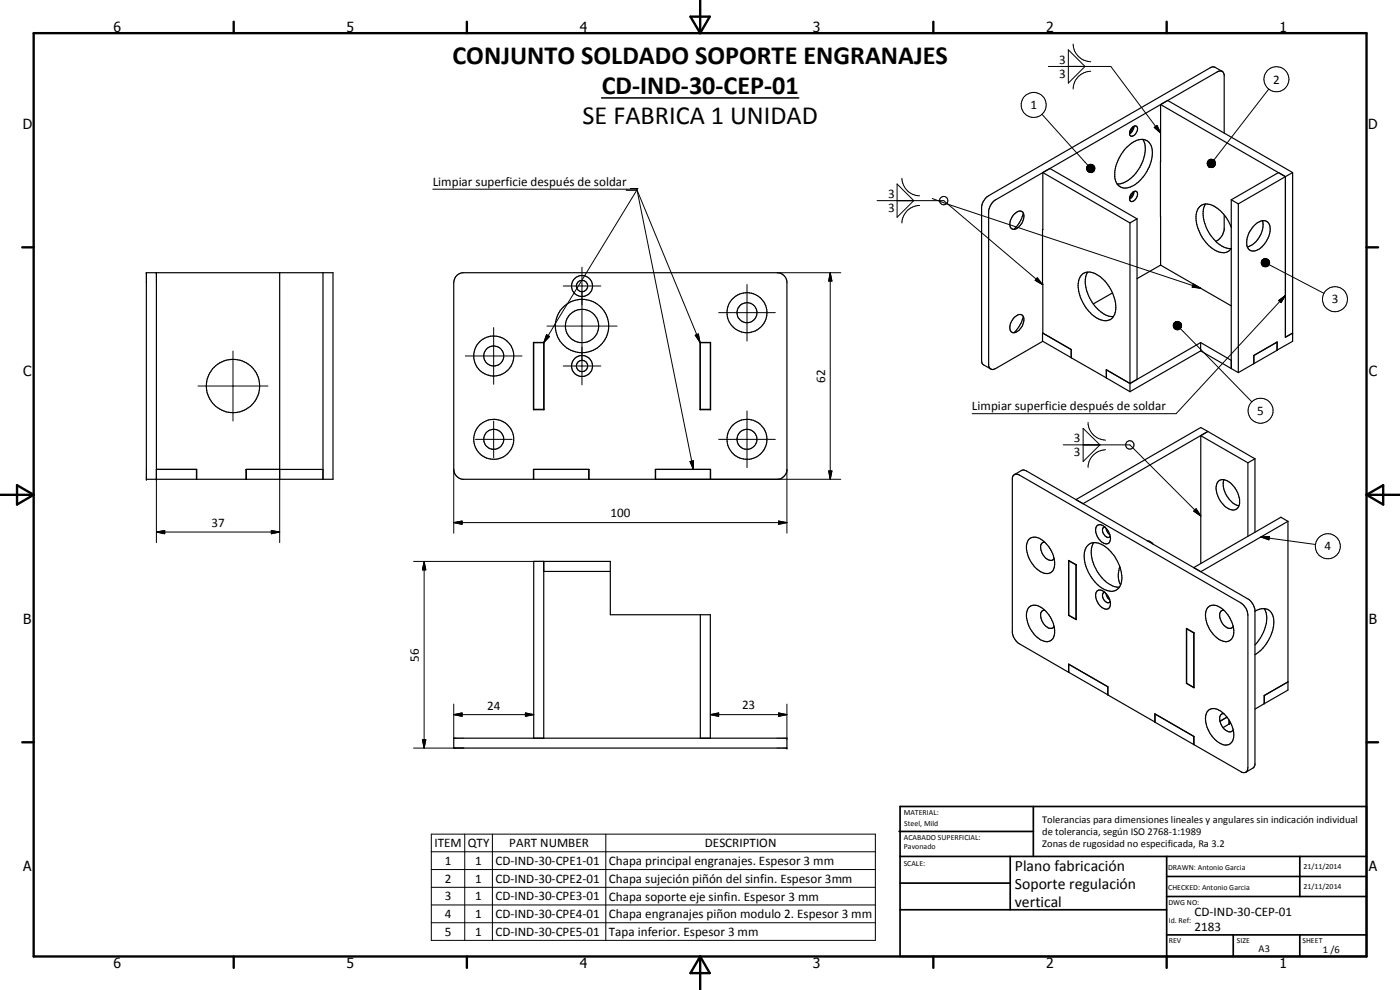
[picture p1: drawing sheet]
<svg xmlns="http://www.w3.org/2000/svg" width="420mm" height="297mm" viewBox="0 0 420 297" stroke-linecap="round" stroke-linejoin="round" font-family="sans-serif">
<g fill="none" stroke="#000" stroke-width=".35">
<path d="M339.7 38.4l.4-.4a.78 .78 0 0 1 .9-.2 .78 .78 0 0 1 .4 .9 1.94 1.94 0 0 1-2.1 2.1 1.77 1.77 0 0 1 .4-2.4zM340.1 38l-1.1 1.9M340.3 37.9l-.5 1.5-.8 .7M348.3 31.4v48.1M348.3 31.4l2.1-1.3 37.5 21.7M348.3 31.4l37.5 21.6M366.8 21.4l-2.4-1.3-1 .1-66.7 38.5a5.1 5.1 0 0 0-2.1 3.4v46.3l.4 .9 2.3 1.4M366.8 21.4h-1.2l-66.8 38.5a4.7 4.7 0 0 0-2.1 3.4v46.3l.6 1.1M366.8 21.4l.6 1.1v17.4M313 51.8l-.1 17.1M313 51.8l2.1-1.3 26.1 15.2M313 51.8l26.1 15.1"/>
<path d="M337.8 44.6a6.2 6.2 0 0 1 6-2.6 3.7 3.7 0 0 1 2.1 3.8 11.6 11.6 0 0 1-7.2 10.5 3.2 3.2 0 0 1-4.2-3.3 12.7 12.7 0 0 1 3.3-8.4zM339.5 58.2l.6-.6a.77 .77 0 0 1 1.2 .2 2.02 2.02 0 0 1-2 2.6 1.74 1.74 0 0 1 .2-2.2zM340.1 57.6l-1.1 1.9M340.3 57.5a2.74 2.74 0 0 1-1.3 2.2M343 41.8a8.2 8.2 0 0 1-.6 7.8 9.9 9.9 0 0 1-6.7 5.6h-.4M348.3 48.4v.1M369.5 59.9v50.7M369.5 59.9l2.1 1.3M385.8 53v48.2l2.1-1.3M385.8 53l-2.1-1.2-14.2 8.1M385.8 53l-14.2 8.2M387.9 51.8v50.6l-4.7 2.7v-2.4"/>
<path d="M387.9 51.8l-2.1 1.2M304.2 64.4a1.91 1.91 0 0 1 2.7-.8 3.7 3.7 0 0 1-2.9 5.2 1.95 1.95 0 0 1-.6-3zM307.1 63.9a9.8 9.8 0 0 1-2.8 4.9M312.9 68.9l.1 16.4M313 68.8l-.1 .1M339.1 66.9v50.6M341.2 65.7v48.1M341.2 65.7l-2.1 1.2M348.3 64.9h.1M348.3 64.8h.1M348.3 79.5l-7.1 4.1M348.3 79.5l21.2 12.3"/>
<path d="M361.8 61.2a8 8 0 0 0 .6 7.8 9.3 9.3 0 0 0 6.7 5.6l.4-.1a3.3 3.3 0 0 1-4.8 .6 11.7 11.7 0 0 1-5.5-11.6 3.2 3.2 0 0 1 5.1-1.7 12.2 12.2 0 0 1 5.2 6.4M367.4 64.5v4.3a4.7 4.7 0 0 1-2.5 3.6M371.6 61.2v50.6M376.4 67.6a2.92 2.92 0 0 1 4.2-.8 5.3 5.3 0 0 1-.8 6 4.4 4.4 0 0 1-4.4 2.4l-.5-.3a4.8 4.8 0 0 1 .2-5.5zM378.9 66.2a7.1 7.1 0 0 1-4.6 7.9M43.9 81.8h56v62h-56zM46.9 81.8v62M83.9 81.8v62M96.9 81.8v62M304.5 95.1a1.56 1.56 0 0 1 2.5-.2 3.8 3.8 0 0 1-3 4.9 1.89 1.89 0 0 1-.8-2.6zM307.1 95a9.9 9.9 0 0 1-2.8 4.8M312.9 85.2l.1 14.7"/>
<path d="M313 99.9l-.1 2.5-14.1 8.2-.8 .3-.7-.2M313 99.9l8.5 5v2.5l10.5 6M326.4 81.7a8.1 8.1 0 0 0 .6 7.7l1.1 1.8M326.4 81.7a3.4 3.4 0 0 0-2.9 3.9 11.9 11.9 0 0 0 6.7 10.3 3.2 3.2 0 0 0 4.6-3.1v-1.8l-.9-3.1M326.4 81.7a8.4 8.4 0 0 1 6.8 4.9l.7 1.3M328.1 91.2a7.9 7.9 0 0 0 6.1 3.8M333.9 87.9l-5.8 3.3M160.1 102.7h3.2v20.2h-3.2zM160.2 102.8h3M160.2 102.7v20.2M163.2 102.7v20.2M210.1 102.7h3.2v20.2h-3.2z"/>
<path d="M210.2 102.8h3M210.2 102.7v20.2M213.2 102.7v20.2M312.9 102.4l8.6 4.8M332 113.4v-2.5l7.1 4.2M332.1 113.3l-.1 .1M339.1 115.1l-7-4.1v2.4l7 4.1M360.3 102.8v2.5M360.3 105.3l11.3 6.5M360.3 102.8l-21.2 12.3M360.3 102.8l9.2 5.3M360.3 105.3l-21.2 12.2"/>
<path d="M376.2 109.1v-2.4l7.1-4.1v2.5l-11.7 6.7M376.3 106.6v2.5M160.2 122.8h3M210.2 122.8h3M360.4 130.7v38.4M360.4 130.7l14.1 8.2M362.5 129.5l-37.5 21.6M362.5 129.5l-2.1-1.2-37.5 21.6M362.5 129.5l-2.1 1.2M362.5 129.5l14.1 8.2M374.5 138.9v22M376.6 137.7v22"/>
<path d="M376.6 137.7l-2.1 1.2M46.9 140.8h12.1v3M59 140.8v3M73.9 140.8v3M96.9 140.8h-23.1v3M160.2 140.8v3h53v-3M176.7 140.8v3M176.8 143.8v-3h-16.7v3h-21.3a3.1 3.1 0 0 1-2.6-3v-56a3 3 0 0 1 2.6-3h94.8a3.1 3.1 0 0 1 2.6 2.6v56.8a3.2 3.2 0 0 1-2.6 2.6h-20.3v-3h-16.6v3M196.8 140.8v3M304.4 142.4l-.3 .3-.3 .8v46.3a5.2 5.2 0 0 0 2.1 3.4l26.5 15.2M304.4 142.4l1-.1 .5 .2 66.7 38.6a4.4 4.4 0 0 1 1.9 3.5v45.7l-.2 .8-.4 .6M304.4 142.4l2.6-1.4 1 .3 66.5 38.4a4.7 4.7 0 0 1 2.1 3.3v46.4l-.4 .9-2.3 1.4"/>
<path d="M329.1 157.9a2.12 2.12 0 0 1 3.2 1 3.1 3.1 0 0 1 .3 4.2 3.2 3.2 0 0 1-3.5-2.6l-.3-1.5zM331.6 158.2a1.24 1.24 0 0 0-.3 2.1 1.09 1.09 0 0 0 1.9 .6M331.9 158.5l.5 1.3 .7 .6M365.7 144.4a3 3 0 0 1 4.2 1.1 6.5 6.5 0 0 1 1.7 6.7 2.33 2.33 0 0 1-3.6 0 7.3 7.3 0 0 1-2.8-7zM367.3 143.9a6.9 6.9 0 0 0 4.5 7.9M386.5 156.4l-2.1-1.2-26.1 15.1M386.5 156.4v50.7l-7 4M386.5 156.4l-26.1 15.1M163.2 168.4v53.1M163.2 171.4h20M308.8 161.8a3.1 3.1 0 0 1 4.4 .6 8.3 8.3 0 0 1 2.9 8.6 2.72 2.72 0 0 1-4.1 .3 8.9 8.9 0 0 1-3.9-8.1zM313.5 162.7a1.54 1.54 0 0 0-1 2.4 3.3 3.3 0 0 0 3.3 3l.5-.6"/>
<path d="M320.7 168.3l2.2 1.2M320.7 168.3v16.3M320.8 168.2l-.1 .1M322.9 169.5h.1M322.9 169.5v16.3M323 169.5l-2.3-1.4v16.6M323 169.5v16.4l-2.3-1.2M326.7 163.4a4 4 0 0 1 4.8 .5 12 12 0 0 1 5 11 3.2 3.2 0 0 1-5 2 12.1 12.1 0 0 1-6.1-11.2l.5-1.3zM328.2 162.8a8.8 8.8 0 0 0 1.3 9 8.1 8.1 0 0 0 6.4 4.3M329.1 177.5a1.97 1.97 0 0 1 3 .7 3.2 3.2 0 0 1 .5 4.5 3.2 3.2 0 0 1-3.5-2.6l-.3-1.5zM331.6 177.8a1.12 1.12 0 0 0-.5 1.9 1.49 1.49 0 0 0 2 .9l.1-.1M331.9 178.1l.5 1.3 .7 .6"/>
<path d="M336.1 170a6.6 6.6 0 0 0 .2 5.5M344.2 162.2l1.1 .4 .8 .7M210.2 184.4v37.1M308.8 182.2a3.3 3.3 0 0 1 4.4 .6 8.3 8.3 0 0 1 2.9 8.6 2.68 2.68 0 0 1-4.1 .4 8.6 8.6 0 0 1-3.7-8.5zM313.5 183.1a1.44 1.44 0 0 0-1.1 2.1 3.6 3.6 0 0 0 3.2 3.3l.7-.5M320.7 184.6v.1M320.7 184.6l2.2 1.2M320.7 199.3v2.4M322.9 185.8h.1M356.1 188.7l2.2 1.2M356.1 188.7v16.3M356.2 188.6l-.1 .1"/>
<path d="M358.3 189.9v16.3M358.3 189.9l-2.2-1.3v16.4M358.3 189.9v16.5l-2.2-1.4M358.3 189.9h.1M362.5 182.2a2.76 2.76 0 0 1 3.6 0 8.6 8.6 0 0 1 3.9 8.8 2.48 2.48 0 0 1-3.9 1 8.8 8.8 0 0 1-4.1-8.7zM367.3 183.1a1.57 1.57 0 0 0-1.1 2.4 3.3 3.3 0 0 0 3.4 3l.5-.5M376.6 183.4a3.5 3.5 0 0 1 4-.4 3.5 3.5 0 0 1 1.7 3.6 12.5 12.5 0 0 1-5.7 9.8M379.4 182.6a8.7 8.7 0 0 1-1.1 8.8l-1.7 2.1M320.7 201.7v-2.4l11.8 6.8v2.4l14.2 8.2v-2.5l11.6 6.8v2.4l14.3 8.3h1.3M332.4 208.4h.1M332.4 206v2.4M346.6 214.2l11.7 6.7v2.5l-11.7-6.7z"/>
<path d="M356.1 205h.1M356.1 205l2.2 1.2M358.3 206.2h.1M362.5 213.3a3.1 3.1 0 0 1 4.5 .6 8.1 8.1 0 0 1 2.9 8.5 2.72 2.72 0 0 1-4.2 .4 9.2 9.2 0 0 1-3.8-8.1zM367.3 214.1a1.57 1.57 0 0 0-1.1 2.5 3.3 3.3 0 0 0 3.4 2.9l.5-.6M368.2 215.2l-2.1 1.2M368.8 217.2h.1M368.8 216.1v1.2l-1.7 1M368.9 216.2v1M369.3 217l-.4 .2M379.4 211.1h.1M379.5 208.7v2.4"/>
<path d="M386.5 204.6l-7.1 4.1v2.5l-2.8 1.6M136.2 221.5h100v3h-100zM160.2 221.5v-53.1h23v16h30v37.1M358.3 223.3v.1"/>
<circle cx="174.7" cy="97.8" r="8"/>
<circle cx="174.7" cy="85.8" r="3.1"/>
<circle cx="174.7" cy="85.8" r="1.7"/>
<circle cx="174.7" cy="97.8" r="5"/>
<circle cx="224.2" cy="93.8" r="3"/>
<circle cx="224.2" cy="93.8" r="6"/>
<circle cx="69.9" cy="115.8" r="8"/>
<circle cx="148.2" cy="106.8" r="6"/>
<circle cx="148.2" cy="106.8" r="3"/>
<circle cx="174.7" cy="109.8" r="1.7"/>
<circle cx="174.7" cy="109.8" r="3.1"/>
<circle cx="148.2" cy="131.8" r="3"/>
<circle cx="148.2" cy="131.8" r="6"/>
<circle cx="224.2" cy="131.8" r="3"/>
<circle cx="224.2" cy="131.8" r="6"/>
</g>
<g fill="#000">
<circle cx="43.9" cy="81.8" r=".18"/>
<circle cx="46.9" cy="81.8" r=".18"/>
<circle cx="43.9" cy="143.8" r=".18"/>
<circle cx="46.9" cy="143.8" r=".18"/>
<circle cx="236.2" cy="224.5" r=".18"/>
<circle cx="236.2" cy="221.5" r=".18"/>
</g>
<g fill="none" stroke="#000" stroke-width=".71">
<path d="M10.1 9.9h400v277.1h-400zM70.1 6.5v3.4M140.1 6.5v3.4M207.2 5h5.8l-2.9 4.9zM210.1 0v9.9M280.1 6.5v3.4M350.1 6.5v3.4M6.7 74.2h3.4M410.1 74.2h3.5M.1 148.5h10M5.1 145.6l5 2.9-5 2.9zM410.1 148.5h10"/>
<path d="M410.1 148.5l5-2.9v5.8zM6.7 222.7h3.4M410.1 222.7h3.5M70.1 287v3.4M140.1 287v3.4M210.1 287v10M210.1 287l2.9 5h-5.8zM280.1 287v3.4M350.1 287v3.4"/>
</g>
<g fill="none" stroke="#000" stroke-width=".51">
<path d="M269.8 249.5h40.3M270.1 242h140v45h-140zM270.1 257h140M303.2 257v16M310.1 242v15M350.1 257v30M390.1 257v12M270.1 265h33.1M270.1 273h80M350.1 269h60M350.1 263h60M350.1 280.5h60"/>
<path d="M370.1 280.5v6.5M390.1 280.5v6.5"/>
</g>
<g fill="none" stroke="#000" stroke-width=".3">
<path d="M314.6 19.9h18.8l14.9 20M320.6 14.9l5 5-5 5zM322.1 13.2a5.5 5.5 0 0 0 5.3 5.3M312.7 34.3l13.8 15.3M327.4 21.4a5.4 5.4 0 0 0-5.3 5.3M346.4 38.2l.8-.6 1.1 2.3zM380.8 26.7l-16.5 21.3M129.9 56.8h61.2l19 45.9M187.9 57.1h3.3l16.9 83.7M189.2 56.6h2.2l-16.6 27.2M269.2 55.2l5 5-5 5zM270.7 53.5a5.5 5.5 0 0 0 5.3 5.3"/>
<path d="M279.8 59.6l80.5 26.9M326.1 50.4l2.1 1-2.1-.7zM326.1 50.7l2.1 .7-2-.4zM326.1 50.2l2.1 1.2-2.1-1zM326.2 51l2 .4-1.9-.2zM326.2 49.9l2 1.5-2.1-1.2zM326.3 51.2l1.9 .2h-1.8zM326.4 49.7l.2-.2 1.6 1.9zM326.4 49.7l1.8 1.7-2-1.5zM326.4 51.4h1.8zM326.6 49.5l.2-.1 1.4 2zM326.7 51.6l1.5-.2z"/>
<path d="M326.8 49.4l.3-.1 1.1 2.1zM326.9 51.7l1.3-.3zM327.1 49.3h.3l.8 2.1zM327.1 51.8l1.1-.4zM327.4 49.3h.2l.6 2.1zM327.4 51.8l.8-.4zM327.6 49.3l.3 .1 .3 2zM327.7 51.7l.5-.3zM327.9 49.4l.2 .1 .1 1.9zM327.9 51.6l.3-.2zM328 49.4v2M328.1 49.5l.2 .2-.1 1.7z"/>
<path d="M328.3 49.7l.2 .3-.3 1.4zM328.5 51l-.3 .4zM328.5 50l-.3 1.4zM328.5 50.8l-.3 .6zM328.5 50.2l-.3 1.2zM328.6 50.5l-.4 .9zM362.3 49.1l.5 .9zM362.3 48.8l.5 1.2zM362.4 49.3l.4 .7zM362.4 48.6l.4 1.4zM362.4 49.6l.4 .4zM362.5 48.3l.3 1.7-.4-1.4z"/>
<path d="M362.6 49.8l.2 .2zM362.7 48.1l.2-.2-.1 2.1zM362.7 48.1l.1 1.9-.3-1.7zM362.8 50l.5 .2zM362.8 50l.7 .3zM362.8 50l1 .2zM362.8 50l1.3 .2zM362.8 50h1.5zM362.8 50l1.7-.2-.2 .2zM362.8 50l1.8-.4-.1 .2zM362.8 50l2-.6-.2 .2zM362.8 50l2-.9v.3z"/>
<path d="M362.8 50l2-1.2v.3zM362.8 50l1.9-1.4 .1 .2zM362.8 50l1.8-1.7 .1 .3zM362.8 47.9v2.1M362.9 47.9l.3-.1-.4 2.2zM363.2 47.8h.2l-.6 2.2zM363.4 47.8h.3l-.9 2.2zM363.7 47.8h.3l-1.2 2.2zM364 47.8l.2 .1-1.4 2.1zM364.2 47.9l.2 .2-1.6 1.9zM364.4 48.1l.2 .2-1.8 1.7zM263.2 60.2h20l29.7 25.2"/>
<path d="M276 61.6a5.4 5.4 0 0 0-5.3 5.3M378.7 78.2l-.2 .6zM378.7 78.2l-.2 .8zM378.7 78.2l-.1 1.1zM378.7 78.2v1.3zM378.7 78.2l.2 1.6zM378.7 78.2l.4 1.7-.2-.1zM378.7 78.2l.7 1.8-.3-.1zM378.7 78.2l.9 1.9-.2-.1zM378.7 78.2l1.2 1.9h-.3zM378.7 78.2l1.5 1.8-.3 .1zM378.7 78.2l1.7 1.7-.2 .1z"/>
<path d="M378.7 78.2l1.9 1.6-.2 .1zM378.7 78.2l2.1 1.3-.2 .3zM378.7 78.2l2.2 1.1-.1 .2zM378.7 78.2l2.3 .8-.1 .3zM378.7 78.2l2.3 .5v.3zM378.7 78.2l2.3 .3v.2zM378.7 78.2h2.2l.1 .3zM378.7 78.2l2-.2 .2 .2zM378.7 78.2l1.8-.3 .2 .1zM378.7 78.2l1.6-.5 .2 .2zM378.7 78.2l1.4-.6 .2 .1zM378.7 78.2l1.4-.6z"/>
<path d="M378.7 78.2l1.1-.6zM378.7 78.2l.8-.6zM378.7 78.4h2.3M378.7 78.1h2.2M378.8 78l.2-.1-.3 .3zM378.8 78l-.1 .2zM379 77.9l.3-.2-.6 .5zM380.9 79.4l16.4 8.6M148.2 98.3v17M164.2 97.8h21M166.2 97.9l-3 4.9M169 85.8h11.3"/>
<path d="M173.5 85.9l-7.2 11.8M174.6 84.2l-1 1.5M174.7 80.2v35.3M215.7 93.8h17M224.2 85.3v17M233.2 81.8h19.1M249.2 81.8l.5 2.5h-1zM249.2 81.8v62M311.3 83.4l1.6 2-2.2-1.3zM352.5 96.8l-.3 .5zM352.5 96.8l-.4 .7zM352.5 96.8l-.4 1z"/>
<path d="M352.5 96.8l-.3 1.2zM352.5 96.8l-.3 1.5zM352.5 96.8l-.1 1.8-.2-.3zM352.5 96.8l.1 1.9-.2-.1zM352.5 96.8l.3 2-.2-.1zM352.5 96.8l.6 2.1-.3-.1zM352.5 96.8l.9 2.2-.3-.1zM352.5 96.8l1.1 2.1-.2 .1zM352.5 96.8l1.4 2-.3 .1zM352.5 96.8l1.6 1.9-.2 .1zM352.5 96.8l1.8 1.7-.2 .2zM352.5 96.8l2 1.5-.2 .2z"/>
<path d="M352.5 96.8l2.1 1.2-.1 .3zM352.5 96.8l2.1 .9v.3zM352.5 96.8l2.1 .7v.2zM352.5 96.8l2 .4 .1 .3zM352.5 96.8l1.9 .2 .1 .2zM352.5 96.8h1.7l.2 .2zM352.5 96.8h1.7zM352.5 96.8l1.2-.3 .3 .1zM352.5 96.8l1.2-.3zM352.5 96.8l1-.4zM352.5 96.8l.7-.3zM352.5 96.8l.5-.3z"/>
<path d="M352.5 96.8l.2-.2zM354.2 98.6l21.5 22M358.1 85.2l2.2 1.3-2.5-.4zM383.7 90.2l2.1-1.6-1.3 2.2zM385.8 88.6l-32.8 35.5h-61.3M59.4 115.8h21M69.9 105.3v21M139.6 106.8h17.1M164 100.4l.9 .6-1.7 1.8zM169 109.8h11.3M208.6 100.6l1-.4 .5 2.5zM142.7 131.8h11"/>
<path d="M148.2 126.3v11M207.1 138.5l1-.2v2.5zM215.7 131.8h17M224.2 123.3v17M319.1 133.5h20l21.3 21.3M325.1 128.5l5 5-5 5zM326.5 126.7a5.4 5.4 0 0 0 5.3 5.4M331.8 134.9a5.5 5.5 0 0 0-5.3 5.4M46.9 159.6l2.5-.4v.9zM46.9 159.6h37M46.9 140.8v22M81.4 159.2l2.5 .4-2.5 .5z"/>
<path d="M83.9 140.8v22M136.2 156.8l2.5-.5v1zM136.2 156.8h100M136.2 140.8v19.2M196.8 143.8h55.5M233.7 156.3l2.5 .5-2.5 .5zM236.2 140.8v19.2M248.7 141.3h1l-.5 2.5zM358.3 153.4l.7-.7 1.4 2.1zM359 152.7l1.4 2.1-2.1-1.4zM124.1 168.4h39.1M127.3 168.4l.5 2.6h-1z"/>
<path d="M127.3 168.4v56.1M378.4 161.1l2.5-.1-.1 1zM378.4 161.1l16.4 2.3M136.2 214.4l2.5-.5v1zM136.2 211.2v10.3M136.2 214.4h24M157.7 213.9l2.5 .5-2.5 .5zM213.2 214.4l2.5-.5v1zM213.2 214.4h23M233.7 213.9l2.5 .5-2.5 .5zM236.2 211.2v10.3M124.1 224.5h15.1"/>
<path d="M126.8 222h1l-.5 2.5zM129.4 250.3h133.3v31.9h-133.3zM129.4 255.6h133.3M139.5 250.3v31.9M147.8 250.3v31.9M181.8 250.3v31.9M129.4 260.9h133.3M129.4 266.2h133.3M129.4 271.5h133.3M129.4 276.9h133.3"/>
<circle cx="310.2" cy="31.5" r="3.7"/>
<circle cx="383.1" cy="23.8" r="3.8"/>
<circle cx="283.2" cy="60.2" r="1.25"/>
<circle cx="400.6" cy="89.8" r="3.7"/>
<circle cx="339.1" cy="133.5" r="1.26"/>
<circle cx="378.3" cy="123.2" r="3.7"/>
<circle cx="398.5" cy="163.9" r="3.8"/>
</g>
<path d="M180.5 29.4h59.2" fill="none" stroke="#000" stroke-width=".46"/>
<g fill="#000">
<path d="M346.4 38.2l.8-.6 1.1 2.3zM328.5 51l-.3 .4zM328.5 50.8l-.3 .6zM328.6 50.5l-.4 .9zM328.5 50.2l-.3 1.2zM328.5 50l-.3 1.4zM328.3 49.7l.2 .3-.3 1.4zM328.1 49.5l.2 .2-.1 1.7zM327.6 49.3l.3 .1 .3 2zM327.4 49.3h.2l.6 2.1zM327.1 49.3h.3l.8 2.1zM326.8 49.4l.3-.1 1.1 2.1z"/>
<path d="M326.6 49.5l.2-.1 1.4 2zM326.4 49.7l.2-.2 1.6 1.9zM326.4 49.7l1.8 1.7-2-1.5zM326.2 49.9l2 1.5-2.1-1.2zM326.1 50.2l2.1 1.2-2.1-1zM326.1 50.4l2.1 1-2.1-.7zM326.1 50.7l2.1 .7-2-.4zM326.2 51l2 .4-1.9-.2zM326.3 51.2l1.9 .2h-1.8zM326.4 51.4h1.8zM326.7 51.6l1.5-.2zM326.9 51.7l1.3-.3z"/>
<path d="M327.1 51.8l1.1-.4zM327.4 51.8l.8-.4zM327.7 51.7l.5-.3zM327.9 51.6l.3-.2zM362.8 50l.5 .2zM362.8 50l.7 .3zM362.8 50l1 .2zM362.8 50l1.3 .2zM362.8 50h1.5zM362.8 50l1.7-.2-.2 .2zM362.8 50l1.8-.4-.1 .2zM362.8 50l2-.6-.2 .2z"/>
<path d="M362.8 50l2-.9v.3zM362.8 50l2-1.2v.3zM362.8 50l1.9-1.4 .1 .2zM362.8 50l1.8-1.7 .1 .3zM364.4 48.1l.2 .2-1.8 1.7zM364.2 47.9l.2 .2-1.6 1.9zM364 47.8l.2 .1-1.4 2.1zM363.7 47.8h.3l-1.2 2.2zM363.4 47.8h.3l-.9 2.2zM363.2 47.8h.2l-.6 2.2zM362.7 48.1l.1 1.9-.3-1.7zM362.5 48.3l.3 1.7-.4-1.4z"/>
<path d="M362.4 48.6l.4 1.4zM362.3 48.8l.5 1.2zM362.3 49.1l.5 .9zM362.4 49.3l.4 .7zM362.4 49.6l.4 .4zM362.6 49.8l.2 .2zM378.7 78.2l-.2 .6zM378.7 78.2l-.2 .8zM378.7 78.2l-.1 1.1zM378.7 78.2v1.3zM378.7 78.2l.2 1.6zM378.7 78.2l.4 1.7-.2-.1z"/>
<path d="M378.7 78.2l.7 1.8-.3-.1zM378.7 78.2l.9 1.9-.2-.1zM378.7 78.2l1.2 1.9h-.3zM378.7 78.2l1.5 1.8-.3 .1zM378.7 78.2l1.7 1.7-.2 .1zM378.7 78.2l1.9 1.6-.2 .1zM378.7 78.2l2.1 1.3-.2 .3zM378.7 78.2l2.2 1.1-.1 .2zM378.7 78.2l2.3 .8-.1 .3zM378.7 78.2l2.3 .5v.3zM378.7 78.2l2.3 .3v.2zM378.7 78.2l1.6-.5 .2 .2z"/>
<path d="M378.7 78.2l1.4-.6 .2 .1zM378.7 78.2l1.4-.6zM378.7 78.2l1.1-.6zM378.7 78.2l.8-.6zM379 77.9l.3-.2-.6 .5zM378.8 78l.2-.1-.3 .3zM378.8 78l-.1 .2zM249.2 81.8l.5 2.5h-1zM311.3 83.4l1.6 2-2.2-1.3zM352.5 96.8l-.3 .5zM352.5 96.8l-.4 .7zM352.5 96.8l-.4 1z"/>
<path d="M352.5 96.8l-.3 1.2zM352.5 96.8l-.3 1.5zM352.5 96.8l-.1 1.8-.2-.3zM352.5 96.8l.1 1.9-.2-.1zM352.5 96.8l.6 2.1-.3-.1zM352.5 96.8l.9 2.2-.3-.1zM352.5 96.8l1.1 2.1-.2 .1zM352.5 96.8l1.4 2-.3 .1zM352.5 96.8l1.6 1.9-.2 .1zM352.5 96.8l1.8 1.7-.2 .2zM352.5 96.8l2 1.5-.2 .2zM352.5 96.8l2.1 1.2-.1 .3z"/>
<path d="M352.5 96.8l2.1 .9v.3zM352.5 96.8l2.1 .7v.2zM352.5 96.8l2 .4 .1 .3zM352.5 96.8h1.7l.2 .2zM352.5 96.8h1.7zM352.5 96.8l1.2-.3 .3 .1zM352.5 96.8l1.2-.3zM352.5 96.8l1-.4zM352.5 96.8l.7-.3zM352.5 96.8l.5-.3zM352.5 96.8l.2-.2zM358.1 85.2l2.2 1.3-2.5-.4z"/>
<path d="M383.7 90.2l2.1-1.6-1.3 2.2zM164 100.4l.9 .6-1.7 1.8zM208.6 100.6l1-.4 .5 2.5zM207.1 138.5l1-.2v2.5zM46.9 159.6l2.5-.4v.9zM136.2 156.8l2.5-.5v1zM233.7 156.3l2.5 .5-2.5 .5zM248.7 141.3h1l-.5 2.5zM359 152.7l1.4 2.1-2.1-1.4zM81.4 159.2l2.5 .4-2.5 .5zM127.3 168.4l.5 2.6h-1zM378.4 161.1l2.5-.1-.1 1z"/>
<path d="M136.2 214.4l2.5-.5v1zM157.7 213.9l2.5 .5-2.5 .5zM213.2 214.4l2.5-.5v1zM233.7 213.9l2.5 .5-2.5 .5zM126.8 222h1l-.5 2.5z"/>
</g>
<path d="M363 47.8v2.2M378.7 78h2M352.5 97h2" fill="none" stroke="#000" stroke-width=".38"/>
<path d="M352.7 96.8v2" fill="none" stroke="#000" stroke-width=".34"/>
<g font-size="7.9">
<text x="135.8" y="19.3">CONJUNTO SOLDADO SOPORTE ENGRANAJES</text>
<text x="180.6" y="28.3">CD-IND-30-CEP-01</text>
<text x="174.8" y="37.3">SE FABRICA 1 UNIDAD</text>
</g>
<g font-size="4.7">
<text x="304.6" y="261.2">Plano fabricación</text>
<text x="304.6" y="266.6">Soporte regulación</text>
<text x="304.6" y="272">vertical</text>
</g>
<g font-size="4.2">
<text x="34" y="9.6">6</text>
<text x="104" y="9.6">5</text>
<text x="174" y="9.6">4</text>
<text x="244" y="9.6">3</text>
<text x="314" y="9.6">2</text>
<text x="384" y="9.6">1</text>
<text x="6.8" y="38.7">D</text>
<text x="410.6" y="38.7">D</text>
<text x="7" y="112.9">C</text>
<text x="410.8" y="112.9">C</text>
<text x="7" y="187.1">B</text>
<text x="410.8" y="187.1">B</text>
<text x="7" y="261.4">A</text>
<text x="410.8" y="261.4">A</text>
<text x="34" y="290.4">6</text>
<text x="104" y="290.4">5</text>
<text x="174" y="290.4">4</text>
<text x="244" y="290.4">3</text>
<text x="314" y="290.4">2</text>
<text x="384" y="290.4">1</text>
</g>
<g font-size="3.9">
<text x="317.9" y="19.2">3</text>
<text x="317.9" y="23.3">3</text>
<text x="382.1" y="25.1">2</text>
<text x="309.2" y="32.8">1</text>
<text x="129.9" y="55.7">Limpiar superficie después de soldar</text>
<text x="266.5" y="59.4">3</text>
<text x="266.5" y="63.5">3</text>
<text x="399.7" y="91.1">3</text>
<text x="247.6" y="114.9" transform="rotate(-90 247.6 114.9)">62</text>
<text x="291.7" y="123.1">Limpiar superficie después de soldar</text>
<text x="377.3" y="124.5">5</text>
<text x="322.3" y="132.8">3</text>
<text x="322.3" y="136.8">3</text>
<text x="183.2" y="155.2">100</text>
<text x="63.5" y="158.1">37</text>
<text x="397.5" y="165.1">4</text>
<text x="125.7" y="198.5" transform="rotate(-90 125.7 198.5)">56</text>
<text x="146.2" y="212.9">24</text>
<text x="222.7" y="212.9">23</text>
<text x="130.4" y="254.2">ITEM</text>
<text x="140.4" y="254.2">QTY</text>
<text x="152.9" y="254.2">PART NUMBER</text>
<text x="211.5" y="254.2">DESCRIPTION</text>
<text x="133.5" y="259.5">1</text>
<text x="142.7" y="259.5">1</text>
<text x="148.7" y="259.5">CD-IND-30-CPE1-01</text>
<text x="182.7" y="259.6">Chapa principal engranajes. Espesor 3 mm</text>
<text x="133.5" y="264.8">2</text>
<text x="142.7" y="264.8">1</text>
<text x="148.7" y="264.8">CD-IND-30-CPE2-01</text>
<text x="182.7" y="264.9">Chapa sujeción piñón del sinfin. Espesor 3mm</text>
<text x="133.5" y="270.1">3</text>
<text x="133.5" y="275.5">4</text>
<text x="142.7" y="270.1">1</text>
<text x="142.7" y="275.5">1</text>
<text x="148.7" y="270.1">CD-IND-30-CPE3-01</text>
<text x="148.7" y="275.5">CD-IND-30-CPE4-01</text>
<text x="182.7" y="270.3">Chapa soporte eje sinfin. Espesor 3 mm</text>
<text x="182.7" y="275.5">Chapa engranajes piñon modulo 2. Espesor 3 mm</text>
<text x="358.5" y="275">CD-IND-30-CEP-01</text>
<text x="133.5" y="280.8">5</text>
<text x="142.7" y="280.8">1</text>
<text x="148.7" y="280.8">CD-IND-30-CPE5-01</text>
<text x="182.7" y="280.8">Tapa inferior. Espesor 3 mm</text>
<text x="358.5" y="279.4">2183</text>
</g>
<g font-size="3.1">
<text x="312.7" y="246.8">Tolerancias para dimensiones lineales y angulares sin indicación individual</text>
<text x="312.7" y="250.4">de tolerancia, según ISO 2768-1:1989</text>
<text x="312.7" y="254">Zonas de rugosidad no especificada, Ra 3.2</text>
<text x="377.7" y="285.6">A3</text>
<text x="397" y="285.9">1 /6</text>
</g>
<g font-size="2.4">
<text x="271.2" y="244.4">MATERIAL:</text>
<text x="271.3" y="252">ACABADO SUPERFICIAL:</text>
<text x="271.4" y="247.9">Steel, Mild</text>
<text x="271.3" y="254.6">Pavonado</text>
<text x="271.2" y="259.7">SCALE:</text>
<text x="350.6" y="260.9">DRAWN: Antonio Garcia</text>
<text x="391.2" y="260.6">21/11/2014</text>
<text x="350.6" y="267">CHECKED: Antonio Garcia</text>
<text x="391.2" y="266.7">21/11/2014</text>
<text x="350.6" y="271.4">DWG NO:</text>
<text x="350.8" y="276.9">Id. Ref:</text>
<text x="350.8" y="282.8">REV</text>
<text x="371.2" y="282.9">SIZE</text>
<text x="390.9" y="282.9">SHEET</text>
</g>
</svg>
